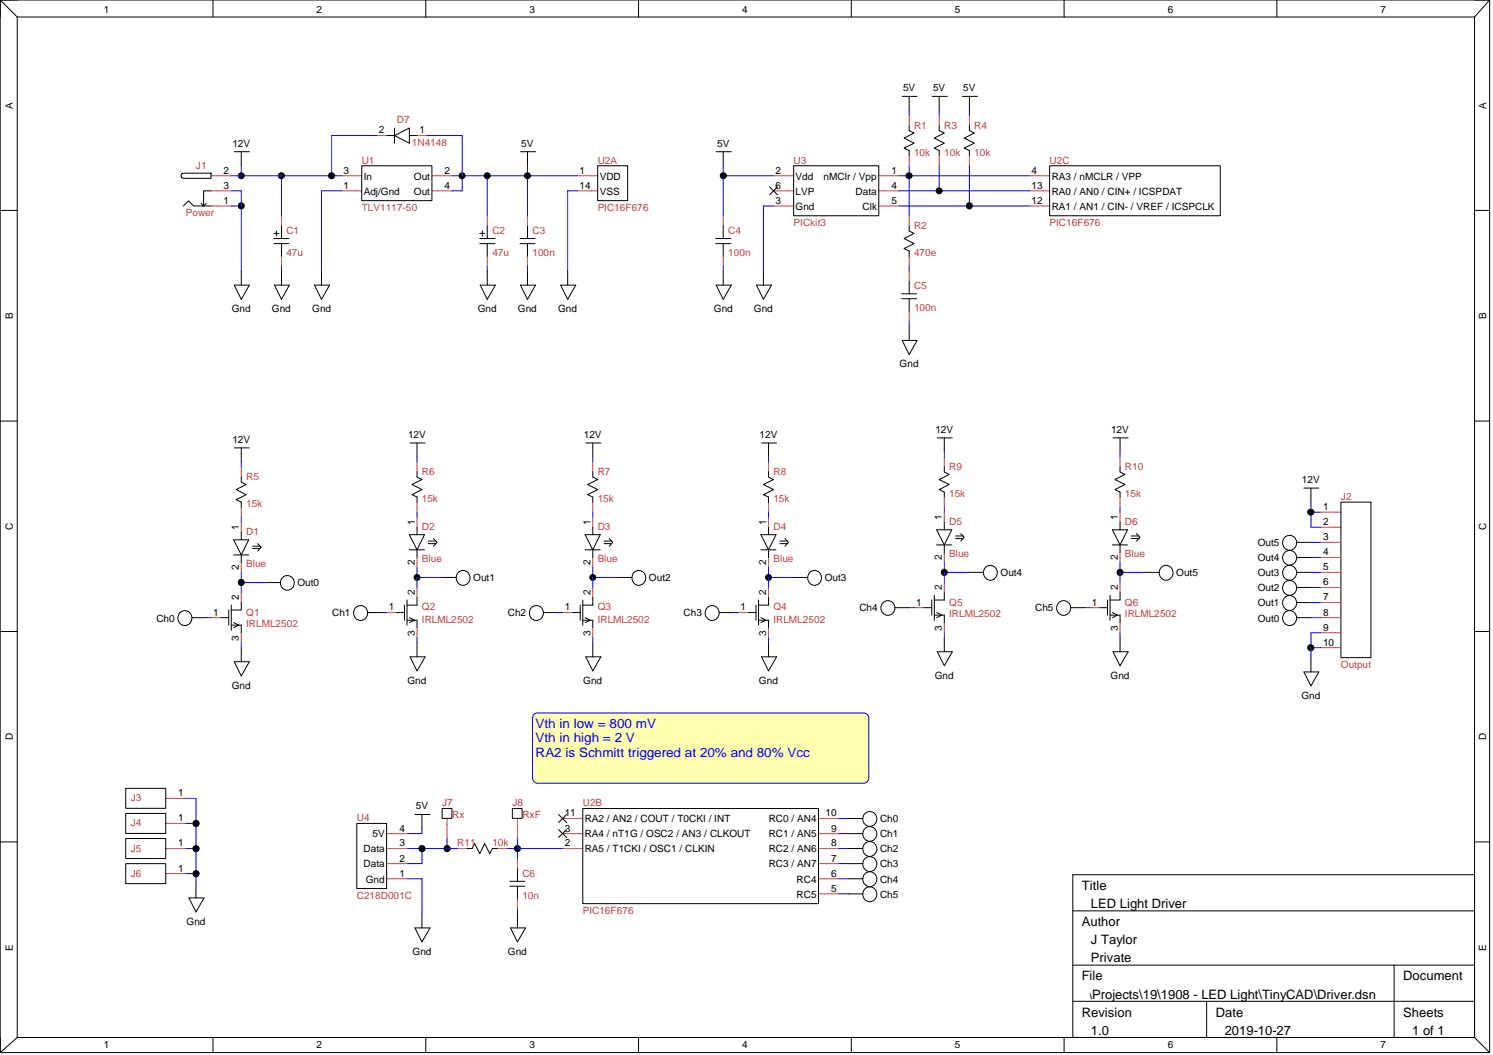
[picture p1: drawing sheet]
<svg xmlns="http://www.w3.org/2000/svg" width="297mm" height="210mm" viewBox="0 0 297 210" stroke-linecap="round" stroke-linejoin="round" font-family="sans-serif">
<g fill="none" stroke="#c04040" stroke-width=".2">
<path d="M68 35h4M68 38h4M86 35h4M86 38h4M114.9 35h4M114.9 38h4M153.9 35h4M153.9 38h4M174.9 35h4M174.9 38h4M180.9 23v2M180.9 31v2"/>
<path d="M186.9 23v2M186.9 31v2M192.9 23v2M192.9 31v2M204.8 35h4M204.8 38h4M56 43v2M56 51v2M96.9 43v2M96.9 51v2M104.9 43v2M104.9 51v2"/>
<path d="M143.9 43v2M143.9 51v2M153.9 41h4M174.9 41h4M180.9 43v2M180.9 51v2M180.9 53.9v2.1M204.8 41h4M180.9 61.9v2M48 92.9v2M83 91.9v2M83 99.9v2"/>
<path d="M117.9 91.9v2M117.9 99.9v2M152.9 91.9v2M152.9 99.9v2M187.9 90.9v2M187.9 98.9v2M222.8 90.9v2M222.8 98.9v2M48 100.9v2M48 103.9v2M48 111.9v2M48 117.9v2"/>
<path d="M83 102.9v2M83 110.9v2M83 116.9v2M117.9 102.9v2M117.9 110.9v2M117.9 116.9v2M152.9 102.9v2M152.9 110.9v2M152.9 116.9v2M187.9 101.9v2M187.9 109.9v2M187.9 115.9v2"/>
<path d="M222.8 101.9v2M222.8 109.9v2M222.8 115.9v2M42 122.9h2M48 125.9v2M77 121.9h1.9M83 124.9v2M111.9 121.9h2M117.9 124.9v2M146.9 121.9h2M152.9 124.9v2M181.9 120.9h2"/>
<path d="M187.9 123.9v2M216.8 120.9h2M222.8 123.9v2M33 158.8h4M33 168.8h4M33 173.8h4M33 163.8h4M77 168.8h4M77 165.9h4M77 171.8h4M77 174.8h4M91 168.8h2"/>
<path d="M98.9 168.8h2.1M103 170.9v1.9M103 178.8v2M111.9 168.8h4M111.9 162.9h4M111.9 165.9h4M162.9 168.8h4M162.9 162.9h4M162.9 165.9h4M162.9 171.8h4M162.9 174.8h4M162.9 177.8h4"/>
</g>
<g fill="none" stroke="#000" stroke-width=".2">
<path d="M179.5 19.2h3M180.9 19.2v2.8M185.5 19.2h3M186.9 19.2v2.8M191.5 19.2h3M192.9 19.2v2.8M46.6 30.2h3M48 30.2v2.8M72 33h13.9v6.9h-13.9zM103.5 30.2h3M104.9 30.2v2.8M118.9 33h6v6.9h-6z"/>
<path d="M142.5 30.2h3M143.9 30.2v2.8M153.1 37.2l1.6 1.6M154.7 37.2l-1.6 1.6M157.9 33h16.9v9.9h-16.9zM180.9 25v1l1 .5-2 1 2 1-2 1 1 .5v1M186.9 25v1l1 .5-2 1 2 1-2 1 1 .5v1M192.9 25v1l.9 .5-1.9 1 1.9 1-1.9 1 1 .5v1M208.8 33h34v9.9h-34zM46.6 56.7h3l-1.6 2.9zM48 53.9v2.8M54.5 47.5h3"/>
<path d="M54.5 48.5h3M54.5 46.4h1M54.6 56.7h3l-1.6 2.9zM55 46v.9M56 45v2.5M56 48.5v2.5M56 53.9v2.8M62.6 56.7h3l-1.6 2.9zM64 53.9v2.8M95.5 47.5h3M95.5 48.5h3M95.5 46.4h.9"/>
<path d="M95.5 56.7h3l-1.6 2.9zM96 46v.9M96.9 45v2.5M96.9 48.5v2.5M96.9 53.9v2.8M103.5 47.5h2.9M103.5 48.5h2.9M103.5 56.7h3l-1.6 2.9zM104.9 45v2.5M104.9 48.5v2.5M104.9 53.9v2.8M111.5 56.7h3.1l-1.7 2.9z"/>
<path d="M112.9 53.9v2.8M142.4 47.5h3M142.4 48.5h3M142.5 56.7h3l-1.6 2.9zM143.9 45v2.5M143.9 48.5v2.5M143.9 53.9v2.8M150.5 56.7h3l-1.6 2.9zM151.9 53.9v2.8M179.4 58.5h3M179.4 59.4h3M180.9 45v1l1 .4-2 1.1 2 1-2 .9 1 .6v1"/>
<path d="M180.9 56v2.5M180.9 59.4v2.5M179.5 67.7h3l-1.6 2.8zM180.9 64.9v2.8M46.6 89.1h3M48 94.9v1l1 .5-2 1 2 1-2 1 1 .5v1M48 89.1v2.8M81.6 88.1h3M83 93.9v1l.9 .5-1.9 1 1.9 1-1.9 1 1 .5v1M83 88.1v2.8M116.5 88.1h3M117.9 93.9v1l1 .5-2 1 2 1-2 1 1 .5v1"/>
<path d="M117.9 88.1v2.8M151.5 88.1h3M152.9 93.9v1l1 .5-2 1 2 1-2 1 1 .5v1M152.9 88.1v2.8M186.5 87.1h3M187.9 92.9v1l.9 .5-1.9 1 1.9 1-1.9 1 1 .5v1M187.9 87.1v2.8M221.4 87.1h3M222.8 92.9v1l1 .5-2 1 2 1-2 1 1 .5v1M222.8 87.1v2.8M259.4 97.1h3M260.8 97.1v2.8"/>
<path d="M46.5 107.4h3l-1.5 3zM46.5 110.4h3M48 119.9v1.5h-2M48 105.9v1.5M48 110.4v1.5M50.2 108.7h1.5M50.2 109.1h1.5M51.3 108.2l.7 .7-.7 .7M53 115.9h2.8M81 119.4v5M81.4 106.4h3.1l-1.5 3zM81.4 109.4h3.1"/>
<path d="M83 118.9v1.5h-2M83 104.9v1.5M83 109.4v1.5M85.2 107.7h1.5M85.2 108.2h1.5M86.2 107.1l.7 .8-.7 .8M88 114.9h2.8M91.3 113.8a1.43 1.43 0 0 1 2.2 1.2 1.43 1.43 0 0 1-2.2 1.2 1.58 1.58 0 0 1 0-2.4zM115.9 119.4v5M116.4 106.4h3l-1.5 3zM116.4 109.4h3M117.9 118.9v1.5h-2"/>
<path d="M117.9 104.9v1.5M117.9 109.4v1.5M120.2 107.7h1.5M120.2 108.2h1.5M121.2 107.1l.7 .8-.7 .8M122.9 114.9h2.8M126.3 113.8a1.43 1.43 0 0 1 2.2 1.2 1.43 1.43 0 0 1-2.2 1.2 1.58 1.58 0 0 1 0-2.4zM150.9 119.4v5M151.4 106.4h3l-1.5 3zM151.4 109.4h3M152.9 118.9v1.5h-2M152.9 104.9v1.5"/>
<path d="M152.9 109.4v1.5M155.1 107.7h1.5M155.1 108.2h1.5M156.2 107.1l.7 .8-.7 .8M157.9 114.9h2.8M161.2 113.8a1.43 1.43 0 0 1 2.2 1.2 1.43 1.43 0 0 1-2.2 1.2 1.58 1.58 0 0 1 0-2.4zM185.4 119.4v3M185.9 118.4v5M186.3 105.4h3.1l-1.5 3zM186.3 108.4h3.1M187.9 117.9v1.5h-2M187.9 103.9v1.5"/>
<path d="M187.9 108.4v1.5M190.1 106.6h1.5M190.1 107.1h1.5M191.1 106.2l.8 .7-.8 .8M192.9 113.9h2.8M196.2 112.8a1.43 1.43 0 0 1 2.2 1.2 1.43 1.43 0 0 1-2.2 1.2 1.58 1.58 0 0 1 0-2.4zM220.3 119.4v3M220.8 118.4v5M221.3 105.4h3l-1.5 3zM221.3 108.4h3M222.8 117.9v1.5h-2M222.8 103.9v1.5"/>
<path d="M222.8 108.4v1.5M225.1 106.6h1.5M225.1 107.1h1.5M226.1 106.2l.7 .7-.7 .8M227.8 113.9h2.8M231.2 112.8a1.43 1.43 0 0 1 2.2 1.2 1.43 1.43 0 0 1-2.2 1.2 1.58 1.58 0 0 1 0-2.4zM258 113.9h2.8M258 110.9h2.8M258 116.9h2.8M258 119.9h2.8M258 107.9h2.8M38.2 122.9h2.8"/>
<path d="M44 122.9h1.5M45.5 121.4v3M46 120.4v5M46 124.4h2v1.5M46.5 123.9l1 .5-1 .5M46.6 131.7h3l-1.6 2.8zM48 128.9v2.8M73.2 121.9h2.8M78.9 121.9h1.6M80.5 120.4v3M81 123.4h2v1.5M81.4 122.9l1.1 .5-1.1 .5"/>
<path d="M81.6 130.7h3l-1.6 2.8zM83 127.9v2.8M108.2 121.9h2.8M113.9 121.9h1.5M115.4 120.4v3M115.9 123.4h2v1.5M116.4 122.9l1 .5-1 .5M116.5 130.7h3l-1.6 2.8zM117.9 127.9v2.8M143.1 121.9h2.8M148.9 121.9h1.5M150.4 120.4v3"/>
<path d="M150.9 123.4h2v1.5M151.4 122.9l1 .5-1 .5M151.5 130.7h3l-1.6 2.8zM152.9 127.9v2.8M178.1 120.9h2.8M183.9 120.9h1.5M185.9 122.4h2v1.5M186.3 121.9l1.1 .5-1.1 .5M186.5 129.7h3l-1.6 2.8zM187.9 126.9v2.8M213.1 120.9h2.8M218.8 120.9h1.5"/>
<path d="M220.8 122.4h2v1.5M221.3 121.9l1 .5-1 .5M221.4 129.7h3l-1.6 2.8zM222.8 126.9v2.8M258 122.9h2.8M25 156.8h8v4h-8zM25 166.8h8v4h-8zM25 171.8h8v4h-8zM25 161.8h8v4h-8zM37.6 178.6h3l-1.6 2.8zM39 175.9v2.7M71 163.8h5.9v13h-5.9z"/>
<path d="M82.5 162.1h3.1M83.9 162.1v2.7M93 168.8h.9l.5-.9 1.1 1.9 .9-1.9 1 1.9 .6-1h.9M101.4 175.3h3M101.4 176.3h3M103 172.8v2.5M103 176.3v2.5M111.1 165.1l1.6 1.5M111.1 162.1l1.6 1.6M112.7 165.1l-1.6 1.5M112.7 162.1l-1.6 1.6M115.9 160.9h47v18.9h-47z"/>
<path d="M168.9 174.8h2.8M168.9 177.8h2.8M168.9 171.8h2.8M168.9 168.8h2.8M168.9 165.9h2.8M168.9 162.9h2.8M82.5 184.6h3.1l-1.7 2.8zM83.9 181.8v2.8M101.6 184.6h3l-1.6 2.8zM103 181.8v2.8"/>
<circle cx="48" cy="35" r=".59"/>
<circle cx="56" cy="35" r=".61"/>
<circle cx="91.9" cy="35" r=".59"/>
<circle cx="96.9" cy="35" r=".59"/>
<circle cx="104.9" cy="35" r=".59"/>
<circle cx="143.9" cy="35" r=".61"/>
<circle cx="180.9" cy="35" r=".61"/>
<circle cx="186.9" cy="38" r=".59"/>
<circle cx="192.9" cy="40.9" r=".6"/>
<circle cx="48" cy="115.9" r=".6"/>
<circle cx="57.1" cy="115.9" r="1.42"/>
<circle cx="83" cy="114.9" r=".59"/>
<circle cx="117.9" cy="114.9" r=".59"/>
<circle cx="152.9" cy="114.9" r=".59"/>
<circle cx="187.9" cy="113.9" r=".6"/>
<circle cx="222.8" cy="113.9" r=".6"/>
<circle cx="256.5" cy="113.9" r="1.45"/>
<circle cx="256.5" cy="116.9" r="1.45"/>
<circle cx="256.5" cy="120" r="1.45"/>
<circle cx="256.5" cy="108" r="1.45"/>
<circle cx="256.5" cy="111" r="1.43"/>
<circle cx="36.7" cy="123" r="1.45"/>
<circle cx="71.7" cy="121.9" r="1.45"/>
<circle cx="106.7" cy="121.9" r="1.45"/>
<circle cx="141.6" cy="121.9" r="1.45"/>
<circle cx="176.6" cy="121" r="1.43"/>
<circle cx="211.6" cy="121" r="1.43"/>
<circle cx="256.5" cy="123" r="1.45"/>
<circle cx="39" cy="168.8" r=".62"/>
<circle cx="39" cy="173.8" r=".62"/>
<circle cx="39" cy="163.8" r=".62"/>
<circle cx="173" cy="168.9" r="1.45"/>
<circle cx="173" cy="174.9" r="1.45"/>
<circle cx="173" cy="177.9" r="1.45"/>
<circle cx="173" cy="171.9" r="1.45"/>
<circle cx="173" cy="162.9" r="1.45"/>
<circle cx="173" cy="165.9" r="1.43"/>
</g>
<g fill="none" stroke="#00f" stroke-width=".2">
<path d="M46 35h22M46 38h2M48 33v2M56 35v8M68 38h-4v15.9M90 35h24.9M91.9 35v3h-1.9M96.9 35v8M104.9 33v10M114.9 38h-2v15.9M143.9 35h10M143.9 33v10"/>
<path d="M178.9 35h25.9M178.9 38h25.9M180.9 22v1M180.9 33v10M186.9 22v1M186.9 33v5M192.9 22v1M192.9 33v8M48 41v12.9M56 53v.9M96.9 53v.9M104.9 53v.9"/>
<path d="M143.9 53v.9M153.9 41h-2v12.9M178.9 41h25.9M180.9 53v.9M180.9 63.9v1M48 91.9v1M83 90.9v1M117.9 90.9v1M152.9 90.9v1M187.9 89.9v1M222.8 89.9v1M260.8 99.9v2h2"/>
<path d="M48 102.9v1M48 113.9v4M48 115.9h5M83 114.9h5M83 101.9v1M83 112.9v4M117.9 114.9h5M117.9 101.9v1M117.9 112.9v4M152.9 101.9v1M152.9 112.9v4M152.9 114.9h5"/>
<path d="M187.9 100.9v1M187.9 111.9v4M187.9 113.9h5M222.8 113.9h5M222.8 100.9v1M222.8 111.9v4M260.8 113.9h2M260.8 107.9h2M260.8 110.9h2M260.8 116.9h2M260.8 119.9h2M41 122.9h1"/>
<path d="M48 127.9v1M76 121.9h1M83 126.9v1M111 121.9h.9M117.9 126.9v1M145.9 121.9h1M152.9 126.9v1M180.9 120.9h1M187.9 125.9v1M215.9 120.9h.9M222.8 125.9v1M260.8 122.9h2"/>
<path d="M37 158.8h2v17.1M37 173.8h2M37 168.8h2M37 163.8h2M81 168.8h7.9M81 174.8h2.9v7M83.9 164.8v1.1h-2.9M83.9 168.8v3h-2.9M101 168.8h2v2.1M166.9 168.8h2M166.9 165.9h2M166.9 162.9h2"/>
<path d="M166.9 171.8h2M166.9 174.8h2M166.9 177.8h2M103 180.8v1"/>
</g>
<g fill="#000">
<circle cx="48" cy="35" r=".59"/>
<circle cx="56" cy="35" r=".61"/>
<circle cx="91.9" cy="35" r=".59"/>
<circle cx="96.9" cy="35" r=".59"/>
<circle cx="104.9" cy="35" r=".59"/>
<circle cx="143.9" cy="35" r=".61"/>
<circle cx="180.9" cy="35" r=".61"/>
<circle cx="186.9" cy="38" r=".59"/>
<circle cx="192.9" cy="40.9" r=".6"/>
<circle cx="48" cy="115.9" r=".6"/>
<circle cx="83" cy="114.9" r=".59"/>
<circle cx="117.9" cy="114.9" r=".59"/>
<circle cx="152.9" cy="114.9" r=".59"/>
<circle cx="187.9" cy="113.9" r=".6"/>
<circle cx="222.8" cy="113.9" r=".6"/>
<circle cx="39" cy="168.8" r=".62"/>
<circle cx="39" cy="173.8" r=".62"/>
<circle cx="39" cy="163.8" r=".62"/>
</g>
<path d="M106.2 142.1l.7-.2h64.9a.99 .99 0 0 1 1 .9v12a1.03 1.03 0 0 1-1 1h-64.9a.99 .99 0 0 1-.9-1v-12z" fill-rule="evenodd" fill="#ffffaf"/>
<path d="M48 38v3h-2M75 27h-9v8M85 27h6.9v8M260.8 101.9v3h2M260.8 128.9h2M262.8 125.9h-2v5M106.2 142.1l.7-.2h64.9a.99 .99 0 0 1 1 .9v12a1.03 1.03 0 0 1-1 1h-64.9a.99 .99 0 0 1-.9-1v-12zM88.9 166.8v2h2.1M103 166.8v2h8.9" fill="none" stroke="#00f" stroke-width=".2"/>
<g fill="#000">
<circle cx="66" cy="35" r=".61"/>
<circle cx="48" cy="40.9" r=".6"/>
<circle cx="260.8" cy="101.9" r=".61"/>
<circle cx="260.8" cy="128.9" r=".62"/>
<circle cx="84" cy="168.8" r=".62"/>
<circle cx="89" cy="168.8" r=".62"/>
<circle cx="102.9" cy="168.8" r=".6"/>
</g>
<g fill="none" stroke="#000" stroke-width=".2">
<path d="M0 0h296.4M0 0v209.4M0 0l3.4 3.4M3.4 3.4h290M3.4 3.4v203M42.4 0v3.4M84.7 0v3.4M127 0v3.4M169.4 0v3.4M211.7 0v3.4M254 0v3.4M293.4 3.4v203"/>
<path d="M296.4 0v209.4M296.4 0l-3 3.4M36.1 34.7l.3-.2h5.6v1h-5.6a.51 .51 0 0 1-.3-.8zM42 38h-1.5v3M77 27h1.5M78.5 27l2.9-1.5v3zM78.5 25.5v3M81.4 27h1.6M0 41.9h3.4M36.5 41l1-1 1 1h3.5M40 40.5l.5 .5 .5-.5M293.4 41.9h3"/>
<path d="M0 83.8h3.4M266.8 99.9h6v31h-6zM293.4 83.8h3M0 125.6h3.4M259.4 133.7h3l-1.6 2.8zM260.8 130.9v2.8M293.4 125.6h3M0 167.5h3.4M88 160.9h1.9v1.9h-1.9zM101.9 160.9h2v1.9h-2zM293.4 174h-80v32.4M293.4 167.5h3"/>
<path d="M213.4 181.2h80M213.4 192h80M213.4 199.2h80M240.1 199.2v7.2M277.4 192v14.4M0 209.4h296.4M3.4 206.4h290M3.4 206.4l-3.4 3M42.4 206.4v3M84.7 206.4v3M127 206.4v3M169.4 206.4v3"/>
<path d="M211.7 206.4v3M254 206.4v3M293.4 206.4l3 3"/>
<circle cx="66" cy="35" r=".61"/>
<circle cx="48" cy="40.9" r=".6"/>
<circle cx="260.8" cy="101.9" r=".61"/>
<circle cx="260.8" cy="128.9" r=".62"/>
<circle cx="84" cy="168.8" r=".62"/>
<circle cx="89" cy="168.8" r=".62"/>
<circle cx="102.9" cy="168.8" r=".6"/>
</g>
<g fill="none" stroke="#c04040" stroke-width=".2">
<path d="M42 35h4M42 38h4M75 27h2M83 27h2M42 41h4M262.8 101.9h4M262.8 104.9h4M262.8 107.9h4M262.8 110.9h4M262.8 113.9h4M262.8 116.9h4M262.8 119.9h4"/>
<path d="M262.8 122.9h4M262.8 125.9h4M262.8 128.9h4M88.9 162.9v3.9M103 162.9v3.9"/>
</g>
<g font-size="2.6" fill="#00f">
<text x="106.5" y="144.8">Vth in low = 800 mV</text>
<text x="106.5" y="147.7">Vth in high = 2 V</text>
<text x="106.5" y="150.5">RA2 is Schmitt triggered at 20% and 80% Vcc</text>
</g>
<g font-size="2.6">
<text x="215.2" y="177.1">Title</text>
<text x="215.2" y="184.3">Author</text>
<text x="217" y="180.7">LED Light Driver</text>
<text x="217" y="187.9">J Taylor</text>
<text x="217" y="191.5">Private</text>
<text x="215.2" y="195.1">File</text>
<text x="279.2" y="195.1">Document</text>
<text x="208.6" y="198.7">C:\JPT\Projects\19\1908 - LED Light\TinyCAD\Driver.dsn</text>
<text x="215.2" y="202.3">Revision</text>
<text x="241.9" y="202.3">Date</text>
<text x="279.2" y="202.3">Sheets</text>
<text x="217" y="205.9">1.0</text>
<text x="243.7" y="205.9">2019-10-27</text>
<text x="281" y="205.9">1 of 1</text>
</g>
<g font-size="2">
<text x="20.7" y="2.6">1</text>
<text x="63" y="2.6">2</text>
<text x="105.3" y="2.6">3</text>
<text x="147.7" y="2.6">4</text>
<text x="190" y="2.6">5</text>
<text x="232.3" y="2.6">6</text>
<text x="274.7" y="2.6">7</text>
<text x="2.6" y="21.6" transform="rotate(-90 2.6 21.6)">A</text>
<text x="179.7" y="18.2">5V</text>
<text x="185.6" y="18.2">5V</text>
<text x="191.6" y="18.2">5V</text>
<text x="295.7" y="21.6" transform="rotate(-90 295.7 21.6)">A</text>
<text x="46.2" y="29.2">12V</text>
<text x="75.4" y="26.5">2</text>
<text x="83.5" y="26.5">1</text>
<text x="103.7" y="29.2">5V</text>
<text x="142.7" y="29.2">5V</text>
<text x="44.5" y="34.5">2</text>
<text x="68.4" y="34.5">3</text>
<text x="72.4" y="35.7">In</text>
<text x="82.3" y="35.7">Out</text>
<text x="88.4" y="34.5">2</text>
<text x="115.3" y="34.5">1</text>
<text x="119.3" y="35.7">VDD</text>
<text x="154.3" y="34.5">2</text>
<text x="158.3" y="35.7">Vdd</text>
<text x="163.9" y="35.7">nMClr / Vpp</text>
<text x="177.4" y="34.5">1</text>
<text x="205.2" y="34.5">4</text>
<text x="209.3" y="35.7">RA3 / nMCLR / VPP</text>
<text x="44.5" y="37.5">3</text>
<text x="44.5" y="40.6">1</text>
<text x="68.4" y="37.5">1</text>
<text x="72.4" y="38.7">Adj/Gnd</text>
<text x="82.3" y="38.7">Out</text>
<text x="88.4" y="37.5">4</text>
<text x="115.3" y="37.5">14</text>
<text x="119.3" y="38.7">VSS</text>
<text x="154.3" y="40.6">3</text>
<text x="154.3" y="37.5">6</text>
<text x="158.3" y="41.7">Gnd</text>
<text x="158.3" y="38.7">LVP</text>
<text x="170.2" y="38.7">Data</text>
<text x="171.6" y="41.7">Clk</text>
<text x="177.4" y="37.5">4</text>
<text x="177.4" y="40.6">5</text>
<text x="205.2" y="40.6">12</text>
<text x="205.2" y="37.5">13</text>
<text x="209.3" y="41.7">RA1 / AN1 / CIN- / VREF / ICSPCLK</text>
<text x="209.3" y="38.7">RA0 / AN0 / CIN+ / ICSPDAT</text>
<text x="2.6" y="63.5" transform="rotate(-90 2.6 63.5)">B</text>
<text x="46.1" y="62.1">Gnd</text>
<text x="54.1" y="62.1">Gnd</text>
<text x="62.1" y="62.1">Gnd</text>
<text x="95" y="62.1">Gnd</text>
<text x="103" y="62.1">Gnd</text>
<text x="111" y="62.1">Gnd</text>
<text x="142" y="62.1">Gnd</text>
<text x="150" y="62.1">Gnd</text>
<text x="295.7" y="63.5" transform="rotate(-90 295.7 63.5)">B</text>
<text x="179" y="73.1">Gnd</text>
<text x="46.2" y="88.1">12V</text>
<text x="81.2" y="87.1">12V</text>
<text x="116.2" y="87.1">12V</text>
<text x="151.1" y="87.1">12V</text>
<text x="186.1" y="86.1">12V</text>
<text x="221.1" y="86.1">12V</text>
<text x="259" y="96.1">12V</text>
<text x="263.2" y="101.5">1</text>
<text x="2.6" y="105.4" transform="rotate(-90 2.6 105.4)">C</text>
<text x="47.5" y="105.4" transform="rotate(-90 47.5 105.4)">1</text>
<text x="82.5" y="104.4" transform="rotate(-90 82.5 104.4)">1</text>
<text x="117.5" y="104.4" transform="rotate(-90 117.5 104.4)">1</text>
<text x="152.4" y="104.4" transform="rotate(-90 152.4 104.4)">1</text>
<text x="187.4" y="103.4" transform="rotate(-90 187.4 103.4)">1</text>
<text x="222.4" y="103.4" transform="rotate(-90 222.4 103.4)">1</text>
<text x="263.2" y="104.5">2</text>
<text x="263.2" y="107.5">3</text>
<text x="295.7" y="105.4" transform="rotate(-90 295.7 105.4)">C</text>
<text x="47.5" y="113.5" transform="rotate(-90 47.5 113.5)">2</text>
<text x="82.5" y="112.5" transform="rotate(-90 82.5 112.5)">2</text>
<text x="117.5" y="112.5" transform="rotate(-90 117.5 112.5)">2</text>
<text x="152.4" y="112.5" transform="rotate(-90 152.4 112.5)">2</text>
<text x="187.4" y="111.5" transform="rotate(-90 187.4 111.5)">2</text>
<text x="222.4" y="111.5" transform="rotate(-90 222.4 111.5)">2</text>
<text x="250.2" y="111.6">Out4</text>
<text x="250.2" y="108.7">Out5</text>
<text x="263.2" y="110.5">4</text>
<text x="263.2" y="113.5">5</text>
<text x="47.5" y="119.4" transform="rotate(-90 47.5 119.4)">2</text>
<text x="59.2" y="116.6">Out0</text>
<text x="82.5" y="118.4" transform="rotate(-90 82.5 118.4)">2</text>
<text x="94.1" y="115.7">Out1</text>
<text x="117.5" y="118.4" transform="rotate(-90 117.5 118.4)">2</text>
<text x="129.1" y="115.7">Out2</text>
<text x="152.4" y="118.4" transform="rotate(-90 152.4 118.4)">2</text>
<text x="164.1" y="115.7">Out3</text>
<text x="187.4" y="117.4" transform="rotate(-90 187.4 117.4)">2</text>
<text x="199" y="114.6">Out4</text>
<text x="222.4" y="117.4" transform="rotate(-90 222.4 117.4)">2</text>
<text x="234" y="114.6">Out5</text>
<text x="250.2" y="114.6">Out3</text>
<text x="250.2" y="117.6">Out2</text>
<text x="263.2" y="116.5">6</text>
<text x="263.2" y="119.5">7</text>
<text x="31.1" y="123.7">Ch0</text>
<text x="42.4" y="122.5">1</text>
<text x="66.1" y="122.6">Ch1</text>
<text x="77.4" y="121.5">1</text>
<text x="101" y="122.6">Ch2</text>
<text x="112.3" y="121.5">1</text>
<text x="136" y="122.6">Ch3</text>
<text x="147.3" y="121.5">1</text>
<text x="171" y="121.6">Ch4</text>
<text x="182.3" y="120.5">1</text>
<text x="187.4" y="125.5" transform="rotate(-90 187.4 125.5)">3</text>
<text x="205.9" y="121.6">Ch5</text>
<text x="217.3" y="120.5">1</text>
<text x="222.4" y="125.5" transform="rotate(-90 222.4 125.5)">3</text>
<text x="250.2" y="120.6">Out1</text>
<text x="250.2" y="123.7">Out0</text>
<text x="263.2" y="122.5">8</text>
<text x="263.2" y="125.5">9</text>
<text x="47.5" y="127.5" transform="rotate(-90 47.5 127.5)">3</text>
<text x="82.5" y="126.5" transform="rotate(-90 82.5 126.5)">3</text>
<text x="117.5" y="126.5" transform="rotate(-90 117.5 126.5)">3</text>
<text x="152.4" y="126.5" transform="rotate(-90 152.4 126.5)">3</text>
<text x="263.2" y="128.4">10</text>
<text x="46.1" y="137">Gnd</text>
<text x="81.1" y="136">Gnd</text>
<text x="116" y="136">Gnd</text>
<text x="151" y="136">Gnd</text>
<text x="186" y="135">Gnd</text>
<text x="220.9" y="135">Gnd</text>
<text x="258.9" y="139">Gnd</text>
<text x="2.6" y="147.3" transform="rotate(-90 2.6 147.3)">D</text>
<text x="295.7" y="147.3" transform="rotate(-90 295.7 147.3)">D</text>
<text x="35.5" y="158.4">1</text>
<text x="82.8" y="161">5V</text>
<text x="35.5" y="163.4">1</text>
<text x="74.1" y="166.6">5V</text>
<text x="79.5" y="165.4">4</text>
<text x="112.3" y="162.4">11</text>
<text x="112.3" y="165.4">3</text>
<text x="116.3" y="163.6">RA2 / AN2 / COUT / T0CKI / INT</text>
<text x="116.3" y="166.6">RA4 / nT1G / OSC2 / AN3 / CLKOUT</text>
<text x="152.9" y="163.6">RC0 / AN4</text>
<text x="152.9" y="166.6">RC1 / AN5</text>
<text x="164.3" y="162.4">10</text>
<text x="165.4" y="165.4">9</text>
<text x="175.1" y="166.6">Ch1</text>
<text x="175.1" y="163.6">Ch0</text>
<text x="35.5" y="168.4">1</text>
<text x="35.5" y="173.4">1</text>
<text x="72.3" y="172.6">Data</text>
<text x="72.3" y="169.6">Data</text>
<text x="79.5" y="171.4">2</text>
<text x="79.5" y="168.4">3</text>
<text x="112.3" y="168.4">2</text>
<text x="116.3" y="169.6">RA5 / T1CKI / OSC1 / CLKIN</text>
<text x="152.9" y="169.6">RC2 / AN6</text>
<text x="152.9" y="172.6">RC3 / AN7</text>
<text x="165.4" y="168.4">8</text>
<text x="165.4" y="171.4">7</text>
<text x="175.1" y="172.6">Ch3</text>
<text x="175.1" y="169.6">Ch2</text>
<text x="72.8" y="175.6">Gnd</text>
<text x="79.5" y="174.4">1</text>
<text x="158.5" y="175.6">RC4</text>
<text x="158.5" y="178.6">RC5</text>
<text x="165.4" y="174.4">6</text>
<text x="165.4" y="177.4">5</text>
<text x="175.1" y="175.6">Ch4</text>
<text x="175.1" y="178.6">Ch5</text>
<text x="37.1" y="184">Gnd</text>
<text x="2.6" y="189.1" transform="rotate(-90 2.6 189.1)">E</text>
<text x="82.1" y="189.9">Gnd</text>
<text x="101" y="189.9">Gnd</text>
<text x="295.7" y="189.1" transform="rotate(-90 295.7 189.1)">E</text>
<text x="20.7" y="208.6">1</text>
<text x="63" y="208.6">2</text>
<text x="105.3" y="208.6">3</text>
<text x="147.7" y="208.6">4</text>
<text x="190" y="208.6">5</text>
<text x="232.3" y="208.6">6</text>
<text x="274.7" y="208.6">7</text>
</g>
<g font-size="2" fill="#c04040">
<text x="78.9" y="24.6">D7</text>
<text x="82" y="29">1N4148</text>
<text x="181.9" y="25.6">R1</text>
<text x="187.9" y="25.6">R3</text>
<text x="193.8" y="25.6">R4</text>
<text x="39" y="33.5">J1</text>
<text x="72" y="32.6">U1</text>
<text x="118.9" y="32.6">U2A</text>
<text x="157.9" y="32.6">U3</text>
<text x="181.9" y="30.9">10k</text>
<text x="187.9" y="30.9">10k</text>
<text x="193.8" y="30.9">10k</text>
<text x="208.8" y="32.6">U2C</text>
<text x="72" y="42">TLV1117-50</text>
<text x="118.9" y="42">PIC16F676</text>
<text x="37" y="42.9">Power</text>
<text x="57" y="46.5">C1</text>
<text x="98" y="46.5">C2</text>
<text x="106" y="46.5">C3</text>
<text x="144.9" y="46.5">C4</text>
<text x="157.9" y="44.9">PICkit3</text>
<text x="181.9" y="45.6">R2</text>
<text x="208.8" y="44.9">PIC16F676</text>
<text x="57" y="50.9">47u</text>
<text x="98" y="50.9">47u</text>
<text x="106" y="50.9">100n</text>
<text x="144.9" y="50.9">100n</text>
<text x="181.9" y="50.9">470e</text>
<text x="181.9" y="57.5">C5</text>
<text x="181.9" y="61.9">100n</text>
<text x="49" y="95.5">R5</text>
<text x="83.9" y="94.5">R6</text>
<text x="118.9" y="94.5">R7</text>
<text x="153.9" y="94.5">R8</text>
<text x="188.8" y="93.5">R9</text>
<text x="223.8" y="93.5">R10</text>
<text x="49" y="100.9">15k</text>
<text x="83.9" y="99.9">15k</text>
<text x="118.9" y="99.9">15k</text>
<text x="153.9" y="99.9">15k</text>
<text x="188.8" y="98.9">15k</text>
<text x="223.8" y="98.9">15k</text>
<text x="266.8" y="99.5">J2</text>
<text x="49" y="106.5">D1</text>
<text x="83.9" y="105.5">D2</text>
<text x="118.9" y="105.5">D3</text>
<text x="153.9" y="105.5">D4</text>
<text x="188.8" y="104.5">D5</text>
<text x="223.8" y="104.5">D6</text>
<text x="49" y="112.9">Blue</text>
<text x="83.9" y="111.9">Blue</text>
<text x="118.9" y="111.9">Blue</text>
<text x="153.9" y="111.9">Blue</text>
<text x="188.8" y="110.9">Blue</text>
<text x="223.8" y="110.9">Blue</text>
<text x="49" y="122.5">Q1</text>
<text x="49" y="124.8">IRLML2502</text>
<text x="83.9" y="121.5">Q2</text>
<text x="83.9" y="123.9">IRLML2502</text>
<text x="118.9" y="121.5">Q3</text>
<text x="118.9" y="123.9">IRLML2502</text>
<text x="153.9" y="121.5">Q4</text>
<text x="153.9" y="123.9">IRLML2502</text>
<text x="188.8" y="120.5">Q5</text>
<text x="188.8" y="122.9">IRLML2502</text>
<text x="223.8" y="120.5">Q6</text>
<text x="223.8" y="122.9">IRLML2502</text>
<text x="266.8" y="132.8">Output</text>
<text x="26" y="159.4">J3</text>
<text x="88" y="160.4">J7</text>
<text x="101.9" y="160.4">J8</text>
<text x="115.9" y="160.4">U2B</text>
<text x="26" y="164.4">J4</text>
<text x="71" y="163.4">U4</text>
<text x="90" y="162.8">Rx</text>
<text x="103.9" y="162.8">RxF</text>
<text x="26" y="169.4">J5</text>
<text x="91" y="168.4">R11</text>
<text x="98" y="168.4">10k</text>
<text x="26" y="174.4">J6</text>
<text x="71" y="178.8">C218D001C</text>
<text x="103.9" y="174.4">C6</text>
<text x="103.9" y="178.8">10n</text>
<text x="115.9" y="181.8">PIC16F676</text>
</g>
</svg>
